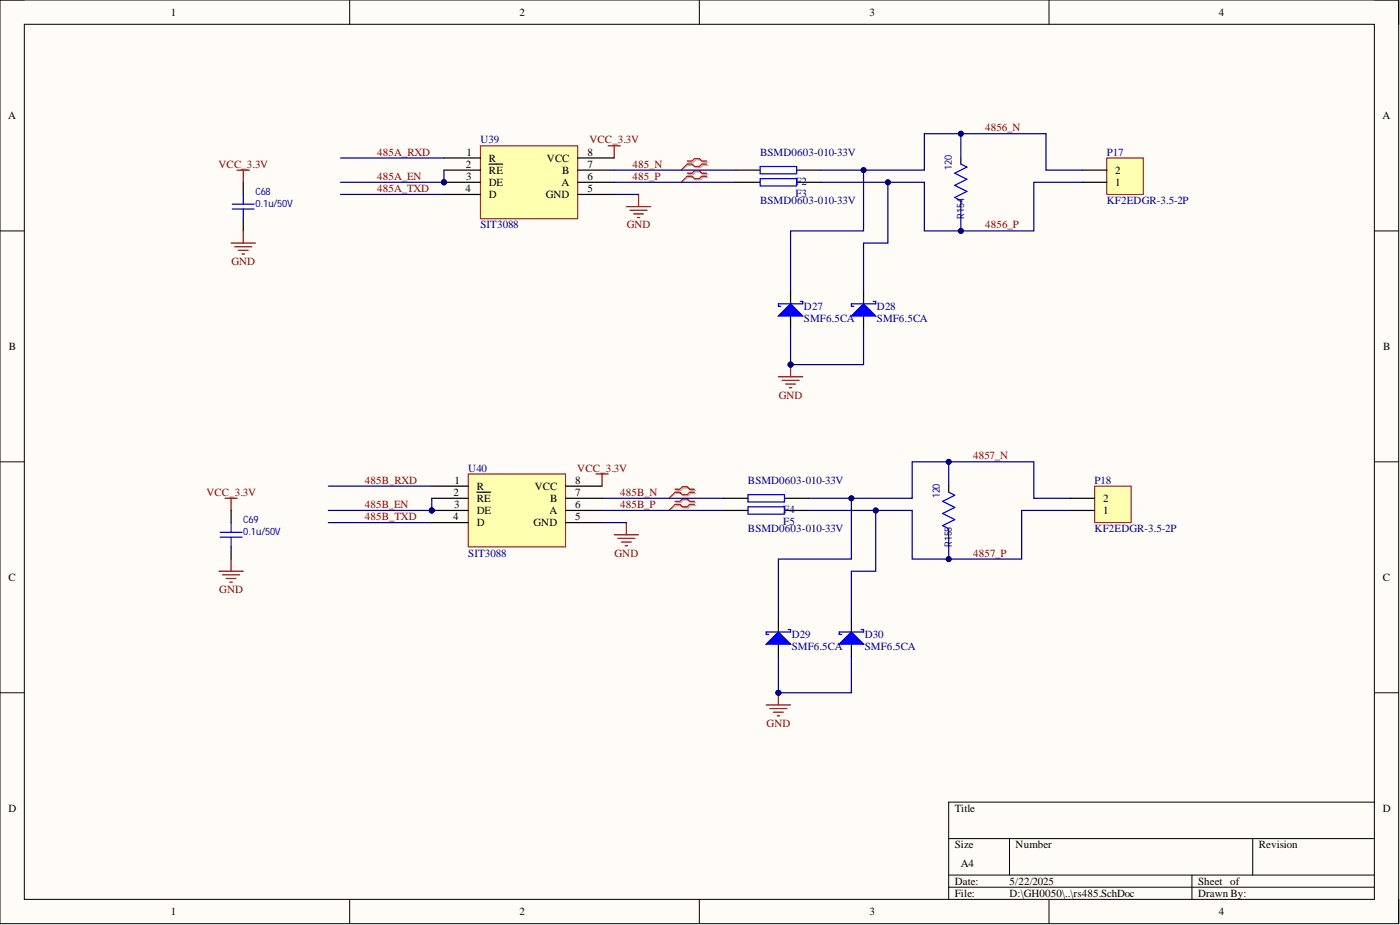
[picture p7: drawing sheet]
<svg xmlns="http://www.w3.org/2000/svg" width="292mm" height="193mm" viewBox="0 0 292 193" stroke-linecap="round" stroke-linejoin="round" font-family="sans-serif">
<path d="M0 0h291.8v192.7h-291.8z" fill-rule="evenodd" fill="#fffcf8"/>
<path d="M0 0h291.8v192.7h-291.8z" fill="none" stroke="#000" stroke-width=".21"/>
<path d="M5.1 5.1h281.7v182.5h-281.7z" fill-rule="evenodd" fill="#fffcf8"/>
<g fill="none" stroke="#000" stroke-width=".21">
<path d="M0 0h5.1M73 0v5.1M145.9 0v5.1M218.9 0v5.1M286.8 0h5v5.1M5.1 5.1h281.7v182.5h-281.7zM0 48.2h5.1M286.8 48.2h5M0 96.3h5.1M286.8 96.3h5M0 144.5h5.1M286.8 144.5h5"/>
<path d="M197.9 174.9h88.9M210.6 174.9v7.7M261.4 174.9v7.7M286.8 167.3h-88.9v20.3M73 187.6v5.1M145.9 187.6v5.1M197.9 182.6h88.9M197.9 185.1h88.9M218.9 187.6v5.1M248.7 182.6v5M291.8 187.6v5.1"/>
</g>
<circle cx="92.6" cy="38" r=".51" fill="#000080"/>
<circle cx="92.6" cy="38" r=".51" fill="none" stroke="#000080" stroke-width=".21"/>
<path d="M100.2 30.4h20.3v15.2h-20.3z" fill-rule="evenodd" fill="#ffffb0"/>
<path d="M100.2 30.4h20.3v15.2h-20.3z" fill="none" stroke="#800000" stroke-width=".21"/>
<path d="M92.6 33h7.6M92.6 35.5h7.6M92.6 38h7.6M102 34.2h2.9" fill="none" stroke="#000" stroke-width=".25"/>
<circle cx="92.6" cy="38" r=".51" fill="#000080"/>
<circle cx="92.6" cy="38" r=".51" fill="none" stroke="#000080" stroke-width=".21"/>
<g fill="none" stroke="#000" stroke-width=".25">
<path d="M50.8 38v2.6M120.5 38h7.7M120.5 35.5h7.7M120.5 33h7.7M153.5 38h5.1M153.5 35.5h5.1M166.2 38h5.1M166.2 35.5h5.1M200.5 33v1.2M50.8 45.6v2.6M92.6 40.6h7.6M120.5 40.6h7.7"/>
<path d="M200.5 41.8v1.3M164.9 60.8v2.6M164.9 65.9v2.6"/>
</g>
<path d="M48.2 50.7h5.1M49 51.5h3.5M49.7 52.2h2.1M50.5 53h.5M50.8 48.2v2.5M130.7 43.1h5.1M131.4 43.9h3.6M132.2 44.6h2M133 45.4h.5M133.2 40.6v2.5" fill="none" stroke="#800000" stroke-width=".25"/>
<path d="M158.6 34.7h7.6v1.6h-7.6zM158.6 37.3h7.6v1.5h-7.6zM200.5 34.2l1.2 .7-2.5 1.2 2.5 1.3-2.5 1.3 2.5 1.2-2.5 1.3 1.3 .6M48.5 43.6h4.5M48.5 42.6h4.5M50.8 40.6v2M50.8 43.6v2M167 62.9h.5v.5h-5.1v.5h.5" fill="none" stroke="#00f" stroke-width=".25"/>
<path d="M162.4 65.9l2.5-2.5 2.6 2.5z" fill="#00f"/>
<path d="M162.4 65.9l2.5-2.5 2.6 2.5z" fill="none" stroke="#00f" stroke-width=".25"/>
<path d="M162.4 78.6h5.1M163.2 79.4h3.5M164.9 76.1v2.5M163.9 80.1h2.1M164.7 80.9h.5" fill="none" stroke="#800000" stroke-width=".25"/>
<circle cx="164.9" cy="76.1" r=".51" fill="#000080"/>
<circle cx="164.9" cy="76.1" r=".51" fill="none" stroke="#000080" stroke-width=".21"/>
<path d="M180.2 60.8v2.6M180.2 65.9v2.6" fill="none" stroke="#000" stroke-width=".25"/>
<path d="M182.2 62.9h.5v.5h-5.1v.5h.5" fill="none" stroke="#00f" stroke-width=".25"/>
<path d="M177.6 65.9l2.6-2.5 2.5 2.5z" fill="#00f"/>
<path d="M177.6 65.9l2.6-2.5 2.5 2.5z" fill="none" stroke="#00f" stroke-width=".25"/>
<path d="M143.6 33.8h1l.6-.5h1l.5 .5h1M143.6 34.5h1l.6 .5h1l.5-.5h1M143.6 36.4h1l.6-.5h1l.5 .5h1M143.6 37h1l.6 .5h1l.5-.5h1" fill="none" stroke="#d0a19e" stroke-width=".25"/>
<path d="M143.6 34.5l-1.5 1M143.6 37l-1.5 1" fill="none" stroke="#d0a19e" stroke-width=".21"/>
<path d="M143.4 33.6h1l.5-.5h1l.5 .5h1M143.4 34.2h1l.5 .5h1l.5-.5h1M143.4 36.1h1l.5-.5h1l.5 .5h1M143.4 36.8h1l.5 .5h1l.5-.5h1" fill="none" stroke="#f00" stroke-width=".25"/>
<path d="M143.4 34.2l-1.3 1.3M143.4 36.8l-1.3 1.2" fill="none" stroke="#f00" stroke-width=".21"/>
<path d="M49.5 35.5h2.5M50.8 35.5v2.5M126.9 30.4h2.5M128.2 30.4v2.6" fill="none" stroke="#800000" stroke-width=".25"/>
<path d="M92.6 35.5v2.5M128.2 38h25.3M128.2 35.5h25.3M128.2 40.6h5" fill="none" stroke="#000080" stroke-width=".25"/>
<circle cx="92.6" cy="38" r=".51" fill="#000080"/>
<circle cx="92.6" cy="38" r=".51" fill="none" stroke="#000080" stroke-width=".21"/>
<path d="M200.5 43.1v5.1" fill="none" stroke="#000080" stroke-width=".25"/>
<circle cx="200.5" cy="48.2" r=".51" fill="#000080"/>
<circle cx="200.5" cy="48.2" r=".51" fill="none" stroke="#000080" stroke-width=".21"/>
<path d="M200.5 27.9v5.1" fill="none" stroke="#000080" stroke-width=".25"/>
<circle cx="200.5" cy="27.9" r=".51" fill="#000080"/>
<circle cx="200.5" cy="27.9" r=".51" fill="none" stroke="#000080" stroke-width=".21"/>
<path d="M171.3 35.5h21.6v-7.6h25.3v7.6h7.6" fill="none" stroke="#000080" stroke-width=".25"/>
<circle cx="180.2" cy="35.5" r=".51" fill="#000080"/>
<circle cx="180.2" cy="35.5" r=".51" fill="none" stroke="#000080" stroke-width=".21"/>
<circle cx="200.5" cy="27.9" r=".51" fill="#000080"/>
<circle cx="200.5" cy="27.9" r=".51" fill="none" stroke="#000080" stroke-width=".21"/>
<path d="M171.3 38h21.6v10.2h22.8v-10.2h10.1" fill="none" stroke="#000080" stroke-width=".25"/>
<circle cx="200.5" cy="48.2" r=".51" fill="#000080"/>
<circle cx="200.5" cy="48.2" r=".51" fill="none" stroke="#000080" stroke-width=".21"/>
<circle cx="185.2" cy="38" r=".51" fill="#000080"/>
<circle cx="185.2" cy="38" r=".51" fill="none" stroke="#000080" stroke-width=".21"/>
<path d="M164.9 68.5v7.6" fill="none" stroke="#000080" stroke-width=".25"/>
<circle cx="164.9" cy="76.1" r=".51" fill="#000080"/>
<circle cx="164.9" cy="76.1" r=".51" fill="none" stroke="#000080" stroke-width=".21"/>
<path d="M180.2 68.5v7.6h-15.3" fill="none" stroke="#000080" stroke-width=".25"/>
<circle cx="164.9" cy="76.1" r=".51" fill="#000080"/>
<circle cx="164.9" cy="76.1" r=".51" fill="none" stroke="#000080" stroke-width=".21"/>
<path d="M180.2 35.5v12.7h-15.3v12.6" fill="none" stroke="#000080" stroke-width=".25"/>
<circle cx="180.2" cy="35.5" r=".51" fill="#000080"/>
<circle cx="180.2" cy="35.5" r=".51" fill="none" stroke="#000080" stroke-width=".21"/>
<path d="M185.2 38v12.7h-5v10.1" fill="none" stroke="#000080" stroke-width=".25"/>
<circle cx="185.2" cy="38" r=".51" fill="#000080"/>
<circle cx="185.2" cy="38" r=".51" fill="none" stroke="#000080" stroke-width=".21"/>
<path d="M71.1 33h21.5M71.1 38h21.5" fill="none" stroke="#000080" stroke-width=".25"/>
<circle cx="92.6" cy="38" r=".51" fill="#000080"/>
<circle cx="92.6" cy="38" r=".51" fill="none" stroke="#000080" stroke-width=".21"/>
<path d="M71.1 40.6h21.5" fill="none" stroke="#000080" stroke-width=".25"/>
<circle cx="90.1" cy="106.5" r=".51" fill="#000080"/>
<circle cx="90.1" cy="106.5" r=".51" fill="none" stroke="#000080" stroke-width=".21"/>
<path d="M97.7 98.9h20.3v15.2h-20.3z" fill-rule="evenodd" fill="#ffffb0"/>
<path d="M97.7 98.9h20.3v15.2h-20.3z" fill="none" stroke="#800000" stroke-width=".21"/>
<path d="M90.1 101.4h7.6M90.1 104h7.6M90.1 106.5h7.6M99.5 102.7h2.9" fill="none" stroke="#000" stroke-width=".25"/>
<circle cx="90.1" cy="106.5" r=".51" fill="#000080"/>
<circle cx="90.1" cy="106.5" r=".51" fill="none" stroke="#000080" stroke-width=".21"/>
<g fill="none" stroke="#000" stroke-width=".25">
<path d="M48.2 106.5v2.5M48.2 114.1v2.5M90.1 109h7.6M118 109h7.6M118 106.5h7.6M118 104h7.6M118 101.4h7.6M151 106.5h5.1M151 104h5.1M163.7 106.5h5.1M163.7 104h5.1M197.9 101.4v1.3"/>
<path d="M197.9 110.3v1.3M162.4 129.3v2.5M162.4 134.4v2.5"/>
</g>
<path d="M45.7 119.2h5.1M46.4 119.9h3.6M48.2 116.6v2.6M128.2 111.6h5M128.9 112.3h3.6M129.7 113.1h2M130.4 113.8h.5M130.7 109v2.6M47.2 120.7h2M48 121.4h.5" fill="none" stroke="#800000" stroke-width=".25"/>
<path d="M45.9 112.1h4.6M45.9 111.1h4.6M48.2 109v2.1M48.2 112.1v2M156.1 103.2h7.6v1.5h-7.6zM156.1 105.7h7.6v1.5h-7.6zM197.9 102.7l1.3 .6-2.5 1.3 2.5 1.3-2.5 1.2 2.5 1.3-2.5 1.3 1.2 .6M164.4 131.3h.5v.5h-5v.6h.5" fill="none" stroke="#00f" stroke-width=".25"/>
<path d="M159.9 134.4l2.5-2.6 2.5 2.6z" fill="#00f"/>
<path d="M159.9 134.4l2.5-2.6 2.5 2.6z" fill="none" stroke="#00f" stroke-width=".25"/>
<path d="M159.9 147.1h5M160.6 147.8h3.6M161.4 148.6h2M162.2 149.3h.5M162.4 144.5v2.6" fill="none" stroke="#800000" stroke-width=".25"/>
<circle cx="162.4" cy="144.5" r=".51" fill="#000080"/>
<circle cx="162.4" cy="144.5" r=".51" fill="none" stroke="#000080" stroke-width=".21"/>
<path d="M177.6 129.3v2.5M177.6 134.4v2.5" fill="none" stroke="#000" stroke-width=".25"/>
<path d="M179.7 131.3h.5v.5h-5.1v.6h.5" fill="none" stroke="#00f" stroke-width=".25"/>
<path d="M175.1 134.4l2.5-2.6 2.6 2.6z" fill="#00f"/>
<path d="M175.1 134.4l2.5-2.6 2.6 2.6z" fill="none" stroke="#00f" stroke-width=".25"/>
<path d="M141.1 102.3h1l.5-.5h1l.5 .5h1.1M141.1 102.9h1l.5 .5h1l.5-.5h1.1M141.1 104.8h1l.5-.5h1l.5 .5h1.1M141.1 105.5h1l.5 .5h1l.5-.5h1.1" fill="none" stroke="#d0a19e" stroke-width=".25"/>
<path d="M141.1 102.9l-1.5 1.1M141.1 105.5l-1.5 1" fill="none" stroke="#d0a19e" stroke-width=".21"/>
<path d="M140.8 102.1h1.1l.5-.6h1l.5 .6h1M140.8 102.7h1.1l.5 .5h1l.5-.5h1M140.8 104.6h1.1l.5-.5h1l.5 .5h1M140.8 105.2h1.1l.5 .5h1l.5-.5h1" fill="none" stroke="#f00" stroke-width=".25"/>
<path d="M140.8 102.7l-1.2 1.3M140.8 105.2l-1.2 1.3" fill="none" stroke="#f00" stroke-width=".21"/>
<path d="M124.3 98.9h2.6M125.6 98.9v2.5M46.9 104h2.6M48.2 104v2.5" fill="none" stroke="#800000" stroke-width=".25"/>
<path d="M90.1 104v2.5M125.6 109h5.1M125.6 106.5h25.4M125.6 104h25.4" fill="none" stroke="#000080" stroke-width=".25"/>
<circle cx="90.1" cy="106.5" r=".51" fill="#000080"/>
<circle cx="90.1" cy="106.5" r=".51" fill="none" stroke="#000080" stroke-width=".21"/>
<path d="M197.9 111.6v5" fill="none" stroke="#000080" stroke-width=".25"/>
<circle cx="197.9" cy="116.6" r=".51" fill="#000080"/>
<circle cx="197.9" cy="116.6" r=".51" fill="none" stroke="#000080" stroke-width=".21"/>
<path d="M197.9 96.3v5.1" fill="none" stroke="#000080" stroke-width=".25"/>
<circle cx="197.9" cy="96.3" r=".51" fill="#000080"/>
<circle cx="197.9" cy="96.3" r=".51" fill="none" stroke="#000080" stroke-width=".21"/>
<path d="M168.8 104h21.5v-7.7h25.4v7.7h7.6" fill="none" stroke="#000080" stroke-width=".25"/>
<circle cx="177.6" cy="104" r=".51" fill="#000080"/>
<circle cx="177.6" cy="104" r=".51" fill="none" stroke="#000080" stroke-width=".21"/>
<circle cx="197.9" cy="96.3" r=".51" fill="#000080"/>
<circle cx="197.9" cy="96.3" r=".51" fill="none" stroke="#000080" stroke-width=".21"/>
<path d="M168.8 106.5h21.5v10.1h22.9v-10.1h10.1" fill="none" stroke="#000080" stroke-width=".25"/>
<circle cx="197.9" cy="116.6" r=".51" fill="#000080"/>
<circle cx="197.9" cy="116.6" r=".51" fill="none" stroke="#000080" stroke-width=".21"/>
<circle cx="182.7" cy="106.5" r=".51" fill="#000080"/>
<circle cx="182.7" cy="106.5" r=".51" fill="none" stroke="#000080" stroke-width=".21"/>
<path d="M162.4 136.9v7.6" fill="none" stroke="#000080" stroke-width=".25"/>
<circle cx="162.4" cy="144.5" r=".51" fill="#000080"/>
<circle cx="162.4" cy="144.5" r=".51" fill="none" stroke="#000080" stroke-width=".21"/>
<path d="M177.6 136.9v7.6h-15.2" fill="none" stroke="#000080" stroke-width=".25"/>
<circle cx="162.4" cy="144.5" r=".51" fill="#000080"/>
<circle cx="162.4" cy="144.5" r=".51" fill="none" stroke="#000080" stroke-width=".21"/>
<path d="M177.6 104v12.6h-15.2v12.7" fill="none" stroke="#000080" stroke-width=".25"/>
<circle cx="177.6" cy="104" r=".51" fill="#000080"/>
<circle cx="177.6" cy="104" r=".51" fill="none" stroke="#000080" stroke-width=".21"/>
<path d="M182.7 106.5v12.7h-5.1v10.1" fill="none" stroke="#000080" stroke-width=".25"/>
<circle cx="182.7" cy="106.5" r=".51" fill="#000080"/>
<circle cx="182.7" cy="106.5" r=".51" fill="none" stroke="#000080" stroke-width=".21"/>
<path d="M68.5 101.4h21.6M68.5 106.5h21.6" fill="none" stroke="#000080" stroke-width=".25"/>
<circle cx="90.1" cy="106.5" r=".51" fill="#000080"/>
<circle cx="90.1" cy="106.5" r=".51" fill="none" stroke="#000080" stroke-width=".21"/>
<path d="M68.5 109h21.6" fill="none" stroke="#000080" stroke-width=".25"/>
<path d="M230.9 33h7.6v7.6h-7.6z" fill-rule="evenodd" fill="#ffffb0"/>
<path d="M230.9 33h7.6v7.6h-7.6z" fill="none" stroke="#800000" stroke-width=".21"/>
<path d="M225.8 38h5.1M225.8 35.5h5.1" fill="none" stroke="#000" stroke-width=".25"/>
<path d="M228.4 101.4h7.6v7.6h-7.6z" fill-rule="evenodd" fill="#ffffb0"/>
<path d="M228.4 101.4h7.6v7.6h-7.6z" fill="none" stroke="#800000" stroke-width=".21"/>
<path d="M223.3 106.5h5.1M223.3 104h5.1" fill="none" stroke="#000" stroke-width=".25"/>
<g font-size="2.3">
<text x="35.6" y="3.3">1</text>
<text x="108.4" y="3.3">2</text>
<text x="181.4" y="3.3">3</text>
<text x="254.3" y="3.3">4</text>
<text x="1.7" y="24.8">A</text>
<text x="288.4" y="24.8">A</text>
<text x="97.2" y="35">2</text>
<text x="97.4" y="32.5">1</text>
<text x="102" y="33.7">R</text>
<text x="114.1" y="33.7">VCC</text>
<text x="122.6" y="35">7</text>
<text x="122.6" y="32.5">8</text>
<text x="97.1" y="40.1">4</text>
<text x="97.3" y="37.5">3</text>
<text x="102" y="36.3">RE</text>
<text x="102" y="38.8">DE</text>
<text x="102" y="41.3">D</text>
<text x="113.9" y="41.3">GND</text>
<text x="117.2" y="38.8">A</text>
<text x="117.3" y="36.3">B</text>
<text x="122.6" y="40.1">5</text>
<text x="122.6" y="37.5">6</text>
<text x="232.7" y="38.8">1</text>
<text x="232.7" y="36.3">2</text>
<text x="1.9" y="73">B</text>
<text x="288.6" y="73">B</text>
<text x="94.8" y="100.9">1</text>
<text x="120" y="100.9">8</text>
<text x="94.7" y="103.4">2</text>
<text x="94.7" y="106">3</text>
<text x="99.5" y="102.2">R</text>
<text x="99.5" y="104.7">RE</text>
<text x="99.5" y="107.2">DE</text>
<text x="111.6" y="102.2">VCC</text>
<text x="114.6" y="107.2">A</text>
<text x="114.8" y="104.7">B</text>
<text x="120" y="106">6</text>
<text x="120" y="103.4">7</text>
<text x="230.2" y="107.2">1</text>
<text x="230.2" y="104.7">2</text>
<text x="94.6" y="108.5">4</text>
<text x="99.5" y="109.8">D</text>
<text x="111.3" y="109.8">GND</text>
<text x="120" y="108.5">5</text>
<text x="1.8" y="121.2">C</text>
<text x="288.5" y="121.2">C</text>
<text x="1.8" y="169.4">D</text>
<text x="199.2" y="169.4">Title</text>
<text x="288.5" y="169.4">D</text>
<text x="199.2" y="177">Size</text>
<text x="211.9" y="177">Number</text>
<text x="262.6" y="177">Revision</text>
<text x="199.2" y="184.6">Date:</text>
<text x="200.5" y="180.8">A4</text>
<text x="210.6" y="184.6">5/22/2025</text>
<text x="250" y="184.6">Sheet of</text>
<text x="35.6" y="190.9">1</text>
<text x="108.4" y="190.9">2</text>
<text x="181.4" y="190.9">3</text>
<text x="199.2" y="187.1">File:</text>
<text x="210.6" y="187.1">D:\GH0050\..\rs485.SchDoc</text>
<text x="250" y="187.1">Drawn By:</text>
<text x="254.3" y="190.9">4</text>
</g>
<g font-size="2.3" fill="#000080">
<text x="100.2" y="29.9">U39</text>
<text x="158.6" y="32.5">BSMD0603-010-33V</text>
<text x="230.9" y="32.5">P17</text>
<text x="166" y="38.5">F2</text>
<text x="166" y="41.1">F3</text>
<text x="100.2" y="47.7">SIT3088</text>
<text x="158.6" y="42.6">BSMD0603-010-33V</text>
<text x="230.9" y="42.6">KF2EDGR-3.5-2P</text>
<text x="167.7" y="64.7">D27</text>
<text x="183" y="64.7">D28</text>
<text x="167.7" y="67.2">SMF6.5CA</text>
<text x="183" y="67.2">SMF6.5CA</text>
<text x="97.7" y="98.4">U40</text>
<text x="156.1" y="100.9">BSMD0603-010-33V</text>
<text x="228.4" y="100.9">P18</text>
<text x="163.4" y="107">F4</text>
<text x="156.1" y="111.1">BSMD0603-010-33V</text>
<text x="163.4" y="109.5">F5</text>
<text x="228.4" y="111.1">KF2EDGR-3.5-2P</text>
<text x="97.7" y="116.1">SIT3088</text>
<text x="165.2" y="133.1">D29</text>
<text x="165.2" y="135.6">SMF6.5CA</text>
<text x="180.4" y="133.1">D30</text>
<text x="180.4" y="135.6">SMF6.5CA</text>
</g>
<g font-size="2.3" fill="#800000">
<text x="123" y="29.9">VCC_3.3V</text>
<text x="205.5" y="27.4">4856_N</text>
<text x="45.6" y="35">VCC_3.3V</text>
<text x="78.7" y="32.5">485A_RXD</text>
<text x="132" y="35">485_N</text>
<text x="78.7" y="40.1">485A_TXD</text>
<text x="78.7" y="37.5">485A_EN</text>
<text x="132" y="37.5">485_P</text>
<text x="130.8" y="47.7">GND</text>
<text x="205.5" y="47.7">4856_P</text>
<text x="48.3" y="55.3">GND</text>
<text x="162.5" y="83.2">GND</text>
<text x="203" y="95.8">4857_N</text>
<text x="76.1" y="100.9">485B_RXD</text>
<text x="120.5" y="98.4">VCC_3.3V</text>
<text x="43.1" y="103.4">VCC_3.3V</text>
<text x="76.1" y="106">485B_EN</text>
<text x="129.4" y="103.4">485B_N</text>
<text x="129.4" y="106">485B_P</text>
<text x="76.1" y="108.5">485B_TXD</text>
<text x="128.2" y="116.1">GND</text>
<text x="203" y="116.1">4857_P</text>
<text x="45.8" y="123.7">GND</text>
<text x="160" y="151.6">GND</text>
</g>
<g font-size="2.1" fill="#000080">
<text x="198.6" y="35.5" transform="rotate(-90 198.6 35.5)">120</text>
<text x="53.3" y="40.6">C68</text>
<text x="53.3" y="43.2">0.1u/50V</text>
<text x="201.1" y="45.6" transform="rotate(-90 201.1 45.6)">R154</text>
<text x="196.1" y="104" transform="rotate(-90 196.1 104)">120</text>
<text x="50.8" y="111.6">0.1u/50V</text>
<text x="50.8" y="109.1">C69</text>
<text x="198.6" y="114.1" transform="rotate(-90 198.6 114.1)">R155</text>
</g>
</svg>
